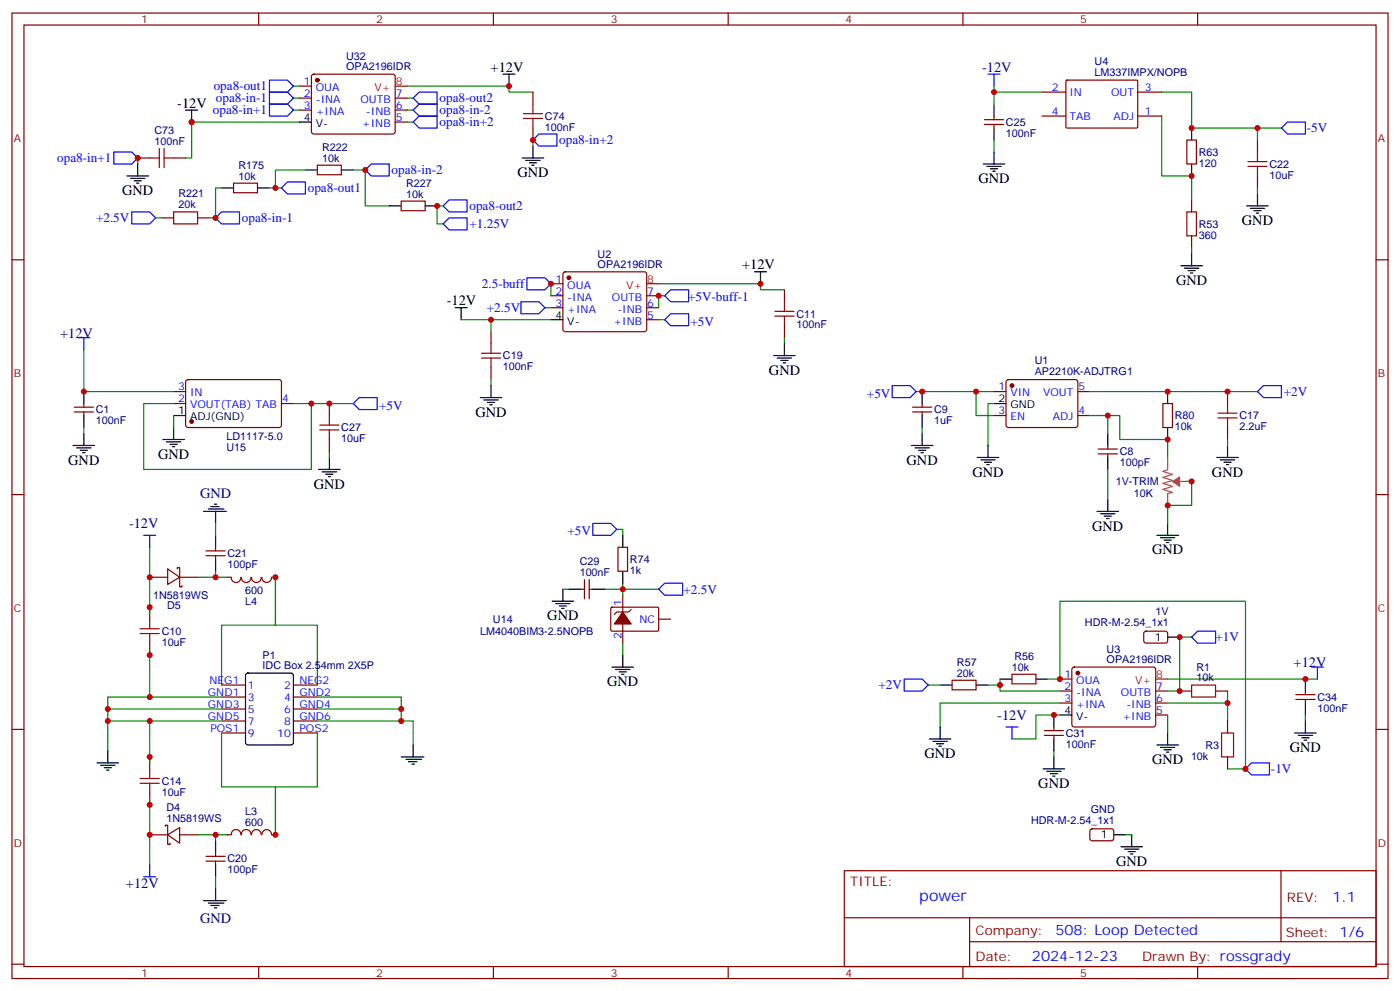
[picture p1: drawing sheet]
<svg xmlns="http://www.w3.org/2000/svg" width="412mm" height="292mm" viewBox="0 0 412 292" stroke-linecap="round" stroke-linejoin="round" font-family="sans-serif">
<g fill="none" stroke="#870000" stroke-width=".35">
<path d="M3.5 3.8h405.4v284.4h-405.4zM7.1 7.4h398.2v277.3h-398.2zM76.2 3.8v3.6M145.3 3.8v3.6M214.5 3.8v3.6M283.6 3.8v3.6M352.8 3.8v3.6M88.2 25.4h3.5M88.2 28.9h3.5M88.2 32.4h3.5M92 22l.4-.2h23.3l.5 .2 .2 .5v16.5l-.7 .5-23.5-.1-.5-.6v-16.3zM116.4 28.9h3.5"/>
<path d="M116.4 32.4h3.5M116.4 35.9h3.5M157 27.1v3.6M157 37.7v3.5M290 36.7h5.6M290 35.2h5.6M292.8 34.2v1M292.8 36.7v1M306.9 27.1h7.1M306.9 34.2h7.1M314 23.8l.3-.2h20.7l.1 .4v13.5l-.3 .2h-20.7l-.1-.3zM335.1 27.1h7.1"/>
<path d="M335.1 34.2h7.1M40.6 46.5h3.5M51.2 46.5h3.5M68.8 53.9h7v2.9h-7zM93.5 48.6h7v2.9h-7zM118.2 59.2h7v2.9h-7zM349.6 41.2h2.8v7.1h-2.8zM351 58.9v3.5M370.4 41.2v3.6M370.4 51.8v3.6M3.5 76.5h3.6M47.6 64.2h3.6"/>
<path d="M58.2 64.2h3.5M351 69.5v3.5M405.3 76.5h3.6M144.6 97.7v3.5M162.3 83.6h3.5M162.3 87.1h3.5M162.3 90.6h3.5M166 80.3l.5-.3h23.3l.5 .3 .2 .5-.1 16.5-.6 .4-23.6-.1-.4-.6v-16.2zM190.5 87.1h3.5M190.5 90.6h3.5M190.5 94.2h3.5M231.1 85.3v3.6"/>
<path d="M231.1 95.9v3.5M21.9 119.9h5.6M24.7 118.9v1M51.2 118.9h3.5M51.2 115.3h3.5M54.9 112l.5-.2 27.1 .1 .4 .6-.1 13-.6 .4-27.1-.1-.4-.6v-12.7zM82.9 118.9h3.5M97 118.9v3.5M144.6 108.3v3.5M268.8 119.9h5.7M271.6 118.9v1M292.8 115.3h3.5"/>
<path d="M296.6 112l.4-.2 20.1 .1 .4 .6-.1 13-.6 .4-20-.1-.5-.6v-12.7zM317.5 115.3h3.5M342.5 118.9h2.9v7h-2.9zM361.6 115.3v3.6M21.9 121.3h5.6M24.7 121.3v1.1M97 129.4v3.6M268.8 121.3h5.7M271.6 121.3v1.1M292.8 122.4h3.5M317.5 122.4h3.5M323.5 133.7h5.6"/>
<path d="M323.5 132.3h5.6M326.3 131.2v1.1M326.3 133.7v1M361.6 125.9v3.5M3.5 145.7h3.6M405.3 145.7h3.6M44.1 178.8v3.6M44.1 170h5.3M49.4 167.5l3.5 2.5-3.5 2.1zM52.2 167.5v-.3h.7v2.8M52.9 170v2.8h.7v-.3M52.9 170h5.3"/>
<path d="M60.7 163.7h5.6M60.7 162.2h5.6M63.5 161.2v1M63.5 163.7v1M67 170h1.1a1.41 1.41 0 0 0 1.4 1.5 1.41 1.41 0 0 0 1.4-1.5M71.1 170a1.41 1.41 0 0 0 1.4 1.5 1.41 1.41 0 0 0 1.4-1.5M74.1 170a1.41 1.41 0 0 0 1.4 1.5 1.41 1.41 0 0 0 1.4-1.5M80 170a1.41 1.41 0 0 1-1.4 1.5 1.41 1.41 0 0 1-1.4-1.5M80.1 170h1M171.1 173.5h1.1M172.2 170.7v5.7M173.6 170.7v5.7"/>
<path d="M173.6 173.5h1M180 179l.3-.2 13.6 .1 .1 .3v6.5l-.3 .2-13.6-.1-.2-.3zM182 161.2h2.9v7h-2.9zM183.4 175.3v14.1M185.9 179.5l-.7 .7h-3.5l-.7 .7M44.1 189.4v3.5M194 182.4h3.6M298.1 198.6h7.1v2.8h-7.1zM312.2 200h3.5M316 196.7l.4-.2h23.3l.5 .2 .2 .5v16.5l-.7 .4-23.5-.1-.5-.6v-16.2zM337.1 186.1l.5-.2h5.9l.5 .7-.1 2.4-.6 .4-6-.1-.4-.6v-2.1zM3.5 214.8h3.6"/>
<path d="M65.3 201.8h7M65.3 205.3h7M65.3 208.8h7M65.3 212.3h7M65.3 215.9h7M86.4 201.8h7.1M86.4 205.3h7.1M86.4 208.8h7.1M86.4 212.3h7.1M86.4 215.9h7.1M280.5 200.3h7v2.9h-7zM307.6 216.6h5.7"/>
<path d="M307.6 215.2h5.7M310.4 214.1v1.1M310.4 216.6v1M312.2 203.5h3.5M312.2 207h3.5M340.4 203.5h3.6M340.4 207h3.6M340.4 210.6h3.6M347.5 203.5h3.5M358.1 203.5h3.5M361.6 212.3v3.6M381.7 206h5.6"/>
<path d="M381.7 204.6h5.6M384.5 203.5v1.1M384.5 206v1M405.3 214.8h3.6M44.1 222.9v3.5M44.1 233.5v3.5M361.6 222.9v3.5M44.1 245.9h5.3M48.7 243.4v-.4h.7v2.9M49.4 245.9l3.5-2.2v4.6zM49.4 245.9v2.8h.7v-.4M52.9 245.9h5.3"/>
<path d="M60.7 253.6h5.6M60.7 252.2h5.6M63.5 251.1v1.1M63.5 253.6v1.1M70.9 245.8a1.41 1.41 0 0 0-1.4-1.5 1.41 1.41 0 0 0-1.4 1.5l-1.1 .1M71.1 245.8a1.41 1.41 0 0 1 1.4-1.5 1.41 1.41 0 0 1 1.4 1.5M74.1 245.8a1.41 1.41 0 0 1 1.4-1.5 1.41 1.41 0 0 1 1.4 1.5M77.2 245.8a1.41 1.41 0 0 1 1.4-1.5 1.41 1.41 0 0 1 1.4 1.5M80.1 245.9h1M248.7 256.4h156.6v28.3h-156.6zM321.3 244.3l.4-.2h6l.4 .7-.1 2.4-.6 .4-5.9-.1-.5-.6v-2.1zM377.3 256.5v20.8"/>
<path d="M248.7 270.3h156.5M285.6 277.3h119.6M285.6 270.3v14.1M3.5 284h3.6M76.2 284.7v3.5M145.3 284.7v3.5M214.5 284.7v3.5M283.6 284.7v3.5M352.8 284.7v3.5M405.3 284h3.6"/>
</g>
<g fill="none" stroke="#000" stroke-width=".35">
<path d="M54.7 32.4h3.5M56.4 32.4v3.5M88.2 35.9h3.5M148.2 21.8h3.5M149.9 21.8v3.6M292.8 30.7v3.5M292.8 37.7v3.5M351 37.7v3.5M37.4 51.8h6.3M38.5 52.5h4.2M39.5 53.2h2.1M40.2 53.9h.7"/>
<path d="M40.6 48.3v3.5M65.3 55.4h3.5M75.8 55.4h3.6M90 50.1h3.5M100.5 50.1h3.6M153.8 46.5h6.4M154.9 47.2h4.2M155.9 47.9h2.1M156.6 48.6h.7M157 43v3.5M289.6 48.3h6.4M290.7 49h4.2"/>
<path d="M291.7 49.7h2.2M292.5 50.4h.7M292.8 44.8v3.5M351 48.3v3.5M370.4 57.1v3.5M114.7 60.6h3.5M125.2 60.6h3.6M347.8 78.3h6.4M348.9 79h4.2M350 79.7h2.1M351 74.8v3.5M367.2 60.6h6.4"/>
<path d="M368.3 61.3h4.2M369.4 62.1h2.1M370.1 62.8h.7M134.1 90.6h3.5M135.8 90.6v3.6M162.3 94.2h3.5M222.2 80h3.6M224 80v3.6M350.7 80.4h.7M24.7 115.3v3.6M141.5 117.1h6.3M142.5 117.8h4.3"/>
<path d="M143.6 118.5h2.1M144.3 119.2h.7M144.6 113.6v3.5M227.9 104.7h6.3M229 105.4h4.2M230 106.2h2.1M230.7 106.9h.7M231.1 101.2v3.5M271.6 115.3v3.6M292.8 118.9h3.5M344 115.3v3.6M21.5 131.2h6.4"/>
<path d="M22.6 131.9h4.2M23.6 132.6h2.2M24.3 133.3h.7M24.7 122.4v3.5M24.7 127.7v3.5M48 129.4h6.3M49 130.1h4.3M50.1 130.8h2.1M50.8 131.6h.7M51.2 122.4h3.5M51.2 125.9v3.5M93.8 138.3h6.4"/>
<path d="M94.9 139h4.2M96 139.7h2.1M97 134.7v3.6M268.5 131.2h6.3M269.5 131.9h4.3M270.6 132.6h2.1M271.3 133.3h.7M271.6 122.4v3.5M271.6 127.7v3.5M287.9 134.7h6.3M288.9 135.4h4.3M290 136.1h2.1"/>
<path d="M290.7 136.8h.7M291 131.2v3.5M326.3 127.7v3.5M326.3 134.7v3.6M344 125.9v3.5M358.4 134.7h6.4M359.5 135.4h4.2M360.5 136.1h2.2M361.2 136.8h.7M361.6 131.2v3.5M60 150.6h6.7M61.4 149.9h4.6"/>
<path d="M62.1 149.2h2.5M63.1 148.5h.8M63.5 150.6v3.5M63.5 157.7v3.5M96.7 140.4h.7M183.4 157.7v3.5M323.1 150.6h6.4M324.2 151.3h4.2M325.3 152h2.1M326 152.7h.7M326.3 147.1v3.5M340.8 157.7h6.3"/>
<path d="M341.8 158.4h4.3M342.9 159.1h2.1M343.6 159.8h.7M344 154.1v3.6M63.5 164.7v3.5M162.6 177.1h6.4M163.7 177.8h4.2M164.7 178.5h2.2M165.5 179.2h.7M165.8 173.5v3.6M167.6 173.5h3.5M174.6 173.5h3.6"/>
<path d="M183.4 168.2v3.6M72.6 198.4l.4-.2h12.7l.7 .5v20l-.4 .6-13 .1-.6-.5-.1-20zM180.3 196.5h6.3M181.3 197.2h4.3M182.4 197.9h2.1M183.1 198.6h.7M183.4 192.9v3.6M294.6 200h3.5M305.2 200h3.5M344 187.6h3.5M384.5 200v3.5M121.7 219.4v3.5"/>
<path d="M273.8 217.6h6.3M274.8 218.3h4.2M275.9 219h2.1M276.6 219.7h.7M276.9 214.1v3.5M276.9 201.8h3.6M287.5 201.8h3.5M310.4 210.6v3.5M310.4 217.6v3.6M312.2 210.6h3.5M340.8 219.4h6.3M344 215.9v3.5"/>
<path d="M381.4 215.9h6.3M382.4 216.6h4.2M383.5 217.3h2.1M384.2 218h.7M384.5 207v3.6M384.5 212.3v3.6M28.6 224.7h6.3M29.6 225.4h4.3M30.7 226.1h2.1M31.4 226.8h.7M31.7 221.2v3.5M118.2 222.9h6.7"/>
<path d="M119.6 223.6h4.6M120.3 224.3h2.5M121.4 225h.7M307.3 226.4h6.3M308.3 227.2h4.3M309.4 227.9h2.1M310.1 228.6h.7M310.4 222.9v3.5M341.8 220.1h4.3M342.9 220.8h2.1M343.6 221.5h.7M63.5 247.6v3.5"/>
<path d="M63.5 254.7v3.5M328.1 245.9h3.5M330.2 249.4h6.3M331.3 250.1h4.2M332.3 250.8h2.1M333 251.5h.7M333.4 245.9v3.5M60 265.3h6.7M61.4 266h4.6M62.1 266.7h2.5M63.1 267.4h.8M63.5 261.7v3.6"/>
</g>
<g fill="none" stroke="#a10000" stroke-width=".35">
<path d="M154.2 33.5h5.6M154.2 34.9h5.6M157 30.7v2.8M157 34.9v2.8M44.1 46.5h2.8M46.9 43.7v5.7M48.3 46.5h2.9M48.3 43.7v5.7M367.6 47.6h5.6M367.6 49h5.6M370.4 44.8v2.8M370.4 49v2.8"/>
<path d="M51.2 62.4h7v3.5h-7zM349.6 62.4h2.8v7.1h-2.8zM228.2 91.7h5.7M228.2 93.1h5.7M231.1 88.9v2.8M231.1 93.1v2.8M141.8 104h5.7M141.8 105.4h5.7M144.6 101.2v2.8M144.6 105.4v2.9M361.6 118.9v2.8M94.2 125.2h5.6"/>
<path d="M94.2 126.6h5.6M97 122.4v2.8M97 126.6v2.8M358.8 121.7h5.6M358.8 123.1h5.6M361.6 123.1v2.8M41.3 185.2h5.6M41.3 186.6h5.6M44.1 182.4v2.8M44.1 186.6v2.8M351 201.8h7.1v3.5h-7.1zM359.8 215.9h3.6v7h-3.6z"/>
<path d="M41.3 229.3h5.6M41.3 230.7h5.6M44.1 226.4v2.9M44.1 230.7v2.8"/>
</g>
<g fill="none" stroke="#008700" stroke-width=".35">
<path d="M86.4 28.9h1.8M86.4 32.4h1.8M86.4 25.4h1.8M88.2 35.9h-31.8v10.6h-1.7M119.9 25.4h30v1.7h7.1M119.9 28.9h1.8M119.9 32.4h1.8M119.9 35.9h1.8M292.8 27.1h14.1M292.8 25.4v5.3M342.2 34.2v17.6h8.8v7.1M342.2 27.1h8.8v10.6h26.5"/>
<path d="M370.4 37.7v3.5M40.6 46.5v1.8M65.3 55.4h-1.8v8.8h-1.8M79.4 55.4h3.5M90 50.1h-8.9v5.3M104.1 50.1h3.5v10.5h7.1M157 41.2v1.8M292.8 41.2v3.6M370.4 55.4v1.7M45.9 64.2h1.7M130.5 60.6h-1.7v5.3h1.7M351 73v1.8"/>
<path d="M135.8 94.2h26.5M144.6 94.2v3.5M160.5 90.6h1.8M162.3 83.6v3.5M194 83.6h30v1.7h7.1M194 94.2h1.8M195.8 87.1h-1.8v3.5M231.1 99.4v1.8M24.7 103v12.3h26.5M51.2 118.9h-8.9v19.4h49.4v-19.4h-5.3M91.7 118.9h12.4M144.6 111.8v1.8"/>
<path d="M269.9 115.3h22.9M287.5 115.3v7.1h5.3M292.8 118.9h-1.8v12.3M321 115.3h49.4M24.7 125.9v1.8M51.2 122.4v3.5M97 133v1.7M271.6 125.9v1.8M321 122.4h8.8v7h14.2v5.3M326.3 122.4v5.3M326.3 138.3v8.8M361.6 129.4v1.8"/>
<path d="M63.5 154.1v3.6M181.7 155.9h1.7v1.8M349.2 141.8h1.8v7h-7v5.3M44.1 161.2v19.4M58.2 170h8.8M63.5 168.2v1.8M165.8 173.5h1.8M178.2 173.5h15.8M183.4 171.8v3.5M44.1 191.2v14.1M183.4 189.4v3.5M294.6 200v3.5h17.6"/>
<path d="M308.7 200h3.5v-22.9h54.7v49.3h-5.3M344 200h44.1M351 187.6h-3.5v15.9h-3.5M31.7 208.8h33.6M31.7 212.3h33.6M44.1 212.3v12.4M65.3 201.8v-17.7h15.8v-14.1v14.1h12.4v17.7M65.3 215.9v15.8h15.8v14.2v-14.2h12.4v-15.8M65.3 205.3h-33.6v15.9M93.5 212.3h28.2v7.1M93.5 208.8h24.7v3.5M93.5 205.3h24.7v3.5"/>
<path d="M273.4 201.8h3.5M291 201.8h3.6M312.2 210.6h-7v7h-7.1M312.2 207h-35.3v7.1M344 210.6v5.3M361.6 203.5v3.5h-17.6M361.6 207v5.3M384.5 210.6v1.7M44.1 235.3v19.4M310.4 221.2v1.7M58.2 245.9h8.8M63.5 245.9v1.7"/>
<path d="M63.5 258.2v3.5M331.6 245.9h1.8"/>
</g>
<g fill="none" stroke="#00f" stroke-width=".35">
<path d="M79.4 23.6h5.3l1.7 1.8-1.7 1.7h-5.3zM79.4 27.1h5.3l1.7 1.8-1.7 1.8h-5.3zM79.4 30.7h5.3l1.7 1.7-1.7 1.8h-5.3zM121.7 35.9l1.8-1.7h5.3v3.5h-5.3zM123.5 30.7h5.3v3.5h-5.3l-1.8-1.8zM123.5 27.1h5.3v3.6h-5.3l-1.8-1.8zM158.7 39.5h5.3v3.5h-5.3l-1.7-1.8zM291 21.8h3.6M292.8 21.8v3.6M377.5 37.7l1.7-1.8h5.3v3.6h-5.3zM33.5 44.8h5.3l1.8 1.7-1.8 1.8h-5.3zM84.7 53.6h5.3v3.5h-5.3l-1.8-1.7z"/>
<path d="M109.4 48.3h5.3v3.5h-5.3l-1.8-1.7zM132.3 58.9h5.3v3.5h-5.3l-1.8-1.8zM38.8 62.4h5.3l1.8 1.8-1.8 1.7h-5.3zM65.3 62.4h5.3v3.5h-5.3l-1.8-1.7zM132.3 64.2h5.3v3.5h-5.3l-1.8-1.8zM22.9 99.4h3.6M24.7 99.4v3.6M153.5 88.9h5.2l1.8 1.7-1.8 1.8h-5.2zM155.2 81.8h5.3l1.8 1.8-1.8 1.7h-5.3zM195.8 87.1l1.8-1.8h5.2v3.6h-5.2zM197.6 92.4h5.2v3.5h-5.2l-1.8-1.7zM105.8 117.1h5.3v3.5h-5.3l-1.7-1.7z"/>
<path d="M262.8 113.6h5.3l1.8 1.7-1.8 1.8h-5.3zM372.2 113.6h5.3v3.5h-5.3l-1.8-1.8zM42.3 157.7h3.6M44.1 157.7v3.5M174.6 154.1h5.3l1.8 1.8-1.8 1.8h-5.3zM195.8 171.8h5.3v3.5h-5.3l-1.8-1.8zM266.3 200h5.3l1.8 1.8-1.8 1.7h-5.3zM352.8 185.9h5.3v3.5h-5.3l-1.8-1.8zM386.3 196.5h3.5M388.1 196.5v3.5M296.3 214.1h3.6M298.1 214.1v3.5"/>
<path d="M366.9 226.4l1.8-1.7h5.2v3.5h-5.2zM42.3 258.2h3.6M44.1 254.7v3.5"/>
</g>
<g fill="#870000" stroke="#870000" stroke-width=".35">
<path d="M183.4 180.2l2.5 3.6h-4.9z"/>
<circle cx="56.4" cy="124.1" r=".53"/>
<circle cx="298.1" cy="113.6" r=".53"/>
<circle cx="317.5" cy="198.2" r=".53"/>
<circle cx="93.5" cy="23.6" r=".53"/>
<circle cx="167.6" cy="81.8" r=".53"/>
</g>
<path d="M116.4 25.4h3.5M190.5 83.6h3.5M340.4 200h3.6" fill="none" stroke="#f00" stroke-width=".35"/>
<path d="M344 134.7v3.5M344 138.3l-1.5 .5 2.9 .9-2.9 .9 2.9 .9-2.9 .9 2.9 .8-2.9 .9 2.9 .9-1.4 .4v3.4M347.5 141.8h3.5" fill="none" stroke="#a64a4a" stroke-width=".35"/>
<path d="M345.4 141.8l2.1-1.4v2.8z" fill="#a64a4a" stroke="#a64a4a" stroke-width=".29"/>
<g fill="#c00">
<circle cx="44.1" cy="237" r=".88"/>
<circle cx="44.1" cy="222.9" r=".88"/>
<circle cx="44.1" cy="192.9" r=".88"/>
<circle cx="44.1" cy="178.8" r=".88"/>
<circle cx="44.1" cy="205.3" r=".88"/>
<circle cx="63.5" cy="170" r=".88"/>
<circle cx="81.1" cy="170" r=".88"/>
<circle cx="44.1" cy="170" r=".88"/>
<circle cx="118.2" cy="208.8" r=".88"/>
<circle cx="118.2" cy="212.3" r=".88"/>
<circle cx="31.8" cy="208.8" r=".88"/>
<circle cx="31.8" cy="212.3" r=".88"/>
<circle cx="44.1" cy="212.3" r=".88"/>
<circle cx="44.1" cy="245.9" r=".88"/>
<circle cx="81.1" cy="245.9" r=".88"/>
<circle cx="63.5" cy="245.9" r=".88"/>
<circle cx="183.4" cy="173.5" r=".88"/>
<circle cx="24.7" cy="115.3" r=".88"/>
<circle cx="91.7" cy="118.9" r=".88"/>
<circle cx="287.5" cy="115.3" r=".88"/>
<circle cx="271.6" cy="115.3" r=".88"/>
<circle cx="326.3" cy="122.4" r=".88"/>
<circle cx="361.6" cy="115.3" r=".88"/>
<circle cx="344" cy="115.3" r=".88"/>
<circle cx="344" cy="129.4" r=".88"/>
<circle cx="310.4" cy="210.6" r=".88"/>
<circle cx="384.5" cy="200" r=".88"/>
<circle cx="294.6" cy="201.8" r=".88"/>
<circle cx="312.2" cy="200" r=".88"/>
<circle cx="361.6" cy="207" r=".88"/>
<circle cx="366.9" cy="226.4" r=".88"/>
<circle cx="347.5" cy="187.6" r=".88"/>
<circle cx="351" cy="51.8" r=".88"/>
<circle cx="351" cy="37.7" r=".88"/>
<circle cx="292.8" cy="27.1" r=".88"/>
<circle cx="370.4" cy="37.7" r=".88"/>
<circle cx="344" cy="148.8" r=".88"/>
<circle cx="351" cy="141.8" r=".88"/>
<circle cx="149.9" cy="25.4" r=".88"/>
<circle cx="56.4" cy="35.9" r=".88"/>
<circle cx="63.5" cy="64.2" r=".88"/>
<circle cx="40.6" cy="46.5" r=".88"/>
<circle cx="157" cy="41.2" r=".88"/>
<circle cx="81.1" cy="55.4" r=".88"/>
<circle cx="107.6" cy="50.1" r=".88"/>
<circle cx="128.8" cy="60.6" r=".88"/>
<circle cx="224" cy="83.6" r=".88"/>
<circle cx="162.3" cy="83.6" r=".88"/>
<circle cx="194" cy="87.1" r=".88"/>
<circle cx="144.6" cy="94.2" r=".88"/>
<circle cx="97" cy="118.9" r=".88"/>
<circle cx="347.5" cy="203.5" r=".88"/>
</g>
<text font-size="4.6" fill="#00f" x="270.8" y="265.5">power</text>
<g font-size="4.2">
<text x="144.5" y="21.1">+12V</text>
<text x="52.2" y="31.7">-12V</text>
<text x="152.4" y="52.2">GND</text>
<text x="288.2" y="53.9">GND</text>
<text x="36" y="57.5">GND</text>
<text x="365.8" y="66.3">GND</text>
<text x="218.6" y="79.3">+12V</text>
<text x="346.4" y="83.9">GND</text>
<text x="131.6" y="89.9">-12V</text>
<text x="226.5" y="110.4">GND</text>
<text x="140.1" y="122.7">GND</text>
<text x="20.1" y="136.8">GND</text>
<text x="46.6" y="135.1">GND</text>
<text x="267.1" y="136.8">GND</text>
<text x="92.4" y="143.9">GND</text>
<text x="286.5" y="140.4">GND</text>
<text x="357" y="140.4">GND</text>
<text x="321.7" y="156.2">GND</text>
<text x="339.4" y="163.3">GND</text>
<text x="161.2" y="182.7">GND</text>
<text x="178.9" y="202.1">GND</text>
<text x="379.9" y="221.5">GND</text>
<text x="272.3" y="223.3">GND</text>
<text x="339.4" y="225">GND</text>
<text x="305.9" y="232.1">GND</text>
<text x="328.8" y="255">GND</text>
</g>
<g font-size="4.2" fill="#000080">
<text x="289.3" y="21.1">-12V</text>
<text x="17.7" y="99.4">+12V</text>
<text x="58.9" y="146.7">GND</text>
<text x="38" y="155.6">-12V</text>
<text x="381.1" y="196.5">+12V</text>
<text x="293.8" y="212">-12V</text>
<text x="37.1" y="261.4">+12V</text>
<text x="58.9" y="271.9">GND</text>
</g>
<g font-size="4.2" fill="#00f">
<text x="392.5" y="265.7">1.1</text>
<text x="310.9" y="275.3">508: Loop Detected</text>
<text x="304" y="283.1">2024-12-23</text>
</g>
<g font-size="3.9" fill="#00f">
<text x="63" y="26.6">opa8-out1</text>
<text x="62.7" y="33.7">opa8-in+1</text>
<text x="63.6" y="30.2">opa8-in-1</text>
<text x="129.5" y="33.7">opa8-in-2</text>
<text x="129.5" y="30.2">opa8-out2</text>
<text x="129.5" y="37.2">opa8-in+2</text>
<text x="385" y="39">-5V</text>
<text x="16.9" y="47.8">opa8-in+1</text>
<text x="164.7" y="42.5">opa8-in+2</text>
<text x="115.4" y="51.3">opa8-in-2</text>
<text x="90.7" y="56.6">opa8-out1</text>
<text x="28.3" y="65.4">+2.5V</text>
<text x="71.3" y="65.4">opa8-in-1</text>
<text x="138.3" y="61.9">opa8-out2</text>
<text x="138.3" y="67.2">+1.25V</text>
<text x="141.9" y="84.9">2.5-buff</text>
<text x="202.7" y="88.6">+5V-buff-1</text>
<text x="143.4" y="91.9">+2.5V</text>
<text x="203.4" y="95.9">+5V</text>
<text x="255.4" y="117.1">+5V</text>
<text x="378.2" y="116.6">+2V</text>
<text x="111.7" y="120.6">+5V</text>
<text x="167.2" y="157.7">+5V</text>
<text x="201.3" y="174.8">+2.5V</text>
<text x="358.1" y="188.9">+1V</text>
<text x="258.7" y="203">+2V</text>
<text x="374.4" y="227.7">-1V</text>
</g>
<g font-size="3.9" fill="#800">
<text x="250.5" y="261">TITLE:</text>
<text x="379.1" y="265.7">REV:</text>
<text x="287.4" y="275.2">Company:</text>
<text x="378.7" y="275.8">Sheet: 1/6</text>
<text x="287.4" y="282.9">Date:</text>
<text x="336.4" y="283">Drawn By: rossgrady</text>
</g>
<g font-size="3.2" fill="#800">
<text x="41.6" y="6.8">1</text>
<text x="110.8" y="6.8">2</text>
<text x="179.9" y="6.8">3</text>
<text x="249.1" y="6.8">4</text>
<text x="318.2" y="6.8">5</text>
<text x="4.1" y="41.9">A</text>
<text x="405.9" y="41.9">A</text>
<text x="4.1" y="111.1">B</text>
<text x="405.9" y="111.1">B</text>
<text x="4.1" y="180.2">C</text>
<text x="405.9" y="180.2">C</text>
<text x="4.1" y="249.4">D</text>
<text x="405.9" y="249.4">D</text>
<text x="41.6" y="287.7">1</text>
<text x="110.8" y="287.7">2</text>
<text x="179.9" y="287.7">3</text>
<text x="249.1" y="287.7">4</text>
<text x="318.2" y="287.7">5</text>
</g>
<g font-size="3.2" fill="#000080">
<text x="102" y="17.7">U32</text>
<text x="102" y="20.7">OPA2196IDR</text>
<text x="322.4" y="22.4">LM337IMPX/NOPB</text>
<text x="322.4" y="19.3">U4</text>
<text x="160.5" y="35.3">C74</text>
<text x="45.5" y="39.5">C73</text>
<text x="160.5" y="38.5">100nF</text>
<text x="296.3" y="40.3">100nF</text>
<text x="296.3" y="37.2">C25</text>
<text x="45.5" y="42.7">100nF</text>
<text x="94.9" y="47.6">10k</text>
<text x="94.9" y="44.4">R222</text>
<text x="353.1" y="45.9">R63</text>
<text x="70.2" y="52.9">10k</text>
<text x="70.2" y="49.7">R175</text>
<text x="353.1" y="49.1">120</text>
<text x="373.9" y="52.6">10uF</text>
<text x="373.9" y="49.4">C22</text>
<text x="52.6" y="58.1">R221</text>
<text x="119.6" y="58.2">10k</text>
<text x="119.6" y="55">R227</text>
<text x="52.6" y="61.3">20k</text>
<text x="353.1" y="70.3">360</text>
<text x="353.1" y="67">R53</text>
<text x="176.1" y="75.9">U2</text>
<text x="176.1" y="78.9">OPA2196IDR</text>
<text x="234.6" y="93.5">C11</text>
<text x="234.6" y="96.7">100nF</text>
<text x="148.2" y="105.9">C19</text>
<text x="304.8" y="107.3">U1</text>
<text x="148.2" y="109">100nF</text>
<text x="304.8" y="110.6">AP2210K-ADJTRG1</text>
<text x="28.2" y="125">100nF</text>
<text x="28.2" y="121.8">C1</text>
<text x="275.2" y="124.9">1uF</text>
<text x="275.2" y="121.8">C9</text>
<text x="346.1" y="123.5">R80</text>
<text x="365.1" y="123.5">C17</text>
<text x="66.7" y="129.6">LD1117-5.0</text>
<text x="100.5" y="130.2">10uF</text>
<text x="100.5" y="127">C27</text>
<text x="346.1" y="126.7">10k</text>
<text x="365.1" y="126.7">2.2uF</text>
<text x="66.7" y="132.8">U15</text>
<text x="329.8" y="137.3">100pF</text>
<text x="329.8" y="134.1">C8</text>
<text x="328.6" y="142.9">1V-TRIM</text>
<text x="334" y="146.5">10K</text>
<text x="67" y="167.3">100pF</text>
<text x="67" y="164">C21</text>
<text x="170.8" y="166.5">C29</text>
<text x="185.6" y="165.9">R74</text>
<text x="170.8" y="169.7">100nF</text>
<text x="185.6" y="169.1">1k</text>
<text x="45.1" y="176.4">1N5819WS</text>
<text x="49.2" y="179.5">D5</text>
<text x="72.3" y="175.1">600</text>
<text x="72.3" y="178.2">L4</text>
<text x="145.2" y="183.5">U14</text>
<text x="319.6" y="184.4">HDR-M-2.54_1x1</text>
<text x="340.4" y="181.2">1V</text>
<text x="47.6" y="190.2">10uF</text>
<text x="47.6" y="187">C10</text>
<text x="141.5" y="187">LM4040BIM3-2.5NOPB</text>
<text x="77.4" y="197.2">IDC Box 2.54mm 2X5P</text>
<text x="77.4" y="194">P1</text>
<text x="281.9" y="196.1">R57</text>
<text x="298.1" y="197.5">10k</text>
<text x="298.8" y="194.3">R56</text>
<text x="326" y="195.3">OPA2196IDR</text>
<text x="326" y="192.3">U3</text>
<text x="352.4" y="197.5">R1</text>
<text x="281.9" y="199.3">20k</text>
<text x="352.4" y="200.7">10k</text>
<text x="388.1" y="209.6">100nF</text>
<text x="388.1" y="206.4">C34</text>
<text x="314" y="220.2">100nF</text>
<text x="314" y="217">C31</text>
<text x="355.1" y="220.5">R3</text>
<text x="350.8" y="223.7">10k</text>
<text x="47.6" y="231.1">C14</text>
<text x="47.6" y="234.3">10uF</text>
<text x="49" y="238.8">D4</text>
<text x="321.4" y="239.4">GND</text>
<text x="49" y="242">1N5819WS</text>
<text x="72.3" y="243.3">600</text>
<text x="72.3" y="240.1">L3</text>
<text x="303.7" y="242.6">HDR-M-2.54_1x1</text>
<text x="67" y="257.2">100pF</text>
<text x="67" y="254">C20</text>
</g>
<g font-size="3.2" fill="#00f">
<text x="89.5" y="25">1</text>
<text x="89.5" y="28.5">2</text>
<text x="93" y="26.8">OUA</text>
<text x="116.6" y="28.5">7</text>
<text x="309.8" y="26.8">2</text>
<text x="315" y="28.2">IN</text>
<text x="327.3" y="28.2">OUT</text>
<text x="337.3" y="26.8">3</text>
<text x="89.5" y="32.1">3</text>
<text x="93" y="30.3">-INA</text>
<text x="93" y="33.8">+INA</text>
<text x="106.2" y="30.3">OUTB</text>
<text x="107.8" y="33.8">-INB</text>
<text x="116.6" y="35.6">5</text>
<text x="116.6" y="32.1">6</text>
<text x="309.8" y="33.8">4</text>
<text x="315" y="35.2">TAB</text>
<text x="328" y="35.2">ADJ</text>
<text x="337.3" y="33.8">1</text>
<text x="106.6" y="37.4">+INB</text>
<text x="163.6" y="83.2">1</text>
<text x="163.6" y="86.7">2</text>
<text x="167.1" y="85">OUA</text>
<text x="167.1" y="88.5">-INA</text>
<text x="180.2" y="88.5">OUTB</text>
<text x="190.7" y="86.7">7</text>
<text x="163.6" y="90.3">3</text>
<text x="167.1" y="92">+INA</text>
<text x="180.7" y="95.6">+INB</text>
<text x="181.9" y="92">-INB</text>
<text x="190.7" y="93.8">5</text>
<text x="190.7" y="90.3">6</text>
<text x="52.5" y="115">3</text>
<text x="52.5" y="118.5">2</text>
<text x="56" y="116.7">IN</text>
<text x="83.1" y="118.5">4</text>
<text x="294.1" y="115">1</text>
<text x="297.6" y="116.7">VIN</text>
<text x="307.3" y="116.7">VOUT</text>
<text x="317.7" y="115">5</text>
<text x="56" y="120.3">VOUT(TAB) TAB</text>
<text x="294.1" y="122">3</text>
<text x="297.6" y="123.8">EN</text>
<text x="310.1" y="123.8">ADJ</text>
<text x="317.7" y="122">4</text>
<text x="183.1" y="178.5" transform="rotate(-90 183.1 178.5)">1</text>
<text x="188.4" y="183.4">NC</text>
<text x="183.1" y="188.2" transform="rotate(-90 183.1 188.2)">2</text>
<text x="61.7" y="201.4">NEG1</text>
<text x="73" y="202.8">1</text>
<text x="83.7" y="202.8">2</text>
<text x="88.2" y="201.4">NEG2</text>
<text x="313.5" y="199.6">1</text>
<text x="313.5" y="203.2">2</text>
<text x="317" y="201.4">OUA</text>
<text x="340.6" y="203.2">7</text>
<text x="61.3" y="204.9">GND1</text>
<text x="61.3" y="208.5">GND3</text>
<text x="73" y="206.3">3</text>
<text x="73" y="209.9">5</text>
<text x="83.7" y="206.3">4</text>
<text x="83.7" y="209.9">6</text>
<text x="88.2" y="204.9">GND2</text>
<text x="88.2" y="208.5">GND4</text>
<text x="313.5" y="206.7">3</text>
<text x="317" y="204.9">-INA</text>
<text x="317" y="208.5">+INA</text>
<text x="330.2" y="204.9">OUTB</text>
<text x="331.8" y="208.5">-INB</text>
<text x="340.6" y="206.7">6</text>
<text x="61.3" y="212">GND5</text>
<text x="62" y="215.5">POS1</text>
<text x="73" y="213.4">7</text>
<text x="83.7" y="213.4">8</text>
<text x="88.2" y="212">GND6</text>
<text x="88.2" y="215.5">POS2</text>
<text x="330.6" y="212">+INB</text>
<text x="340.6" y="210.2">5</text>
<text x="73" y="216.9">9</text>
<text x="81.7" y="216.9">10</text>
</g>
<g font-size="3.2" fill="#f00">
<text x="110.3" y="26.8">V+</text>
<text x="116.6" y="25">8</text>
<text x="190.7" y="83.2">8</text>
<text x="184.4" y="85">V+</text>
<text x="334.4" y="201.4">V+</text>
<text x="340.6" y="199.6">8</text>
</g>
<g font-size="3.2">
<text x="89.5" y="35.6">4</text>
<text x="93" y="37.4">V-</text>
<text x="163.6" y="93.8">4</text>
<text x="167.1" y="95.6">V-</text>
<text x="294.1" y="118.5">2</text>
<text x="52.5" y="122">1</text>
<text x="56" y="123.8">ADJ(GND)</text>
<text x="297.6" y="120.3">GND</text>
<text x="340.2" y="188.7">1</text>
<text x="313.5" y="210.2">4</text>
<text x="317" y="212">V-</text>
<text x="324.3" y="246.9">1</text>
</g>
</svg>
